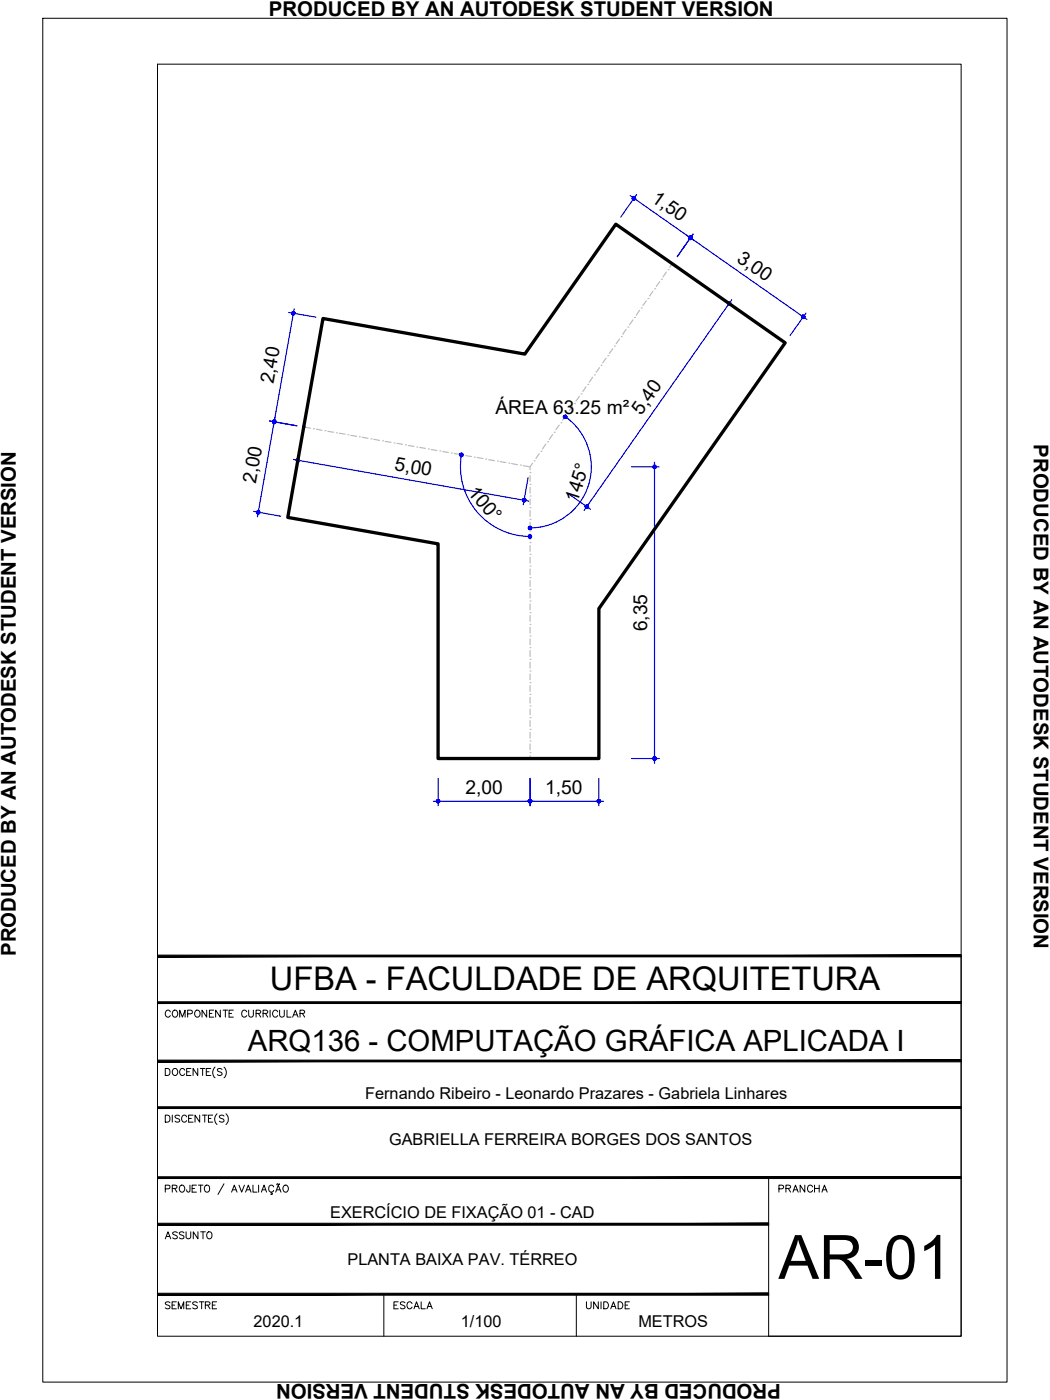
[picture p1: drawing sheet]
<svg xmlns="http://www.w3.org/2000/svg" width="229mm" height="305mm" viewBox="0 0 229 305" stroke-linecap="round" stroke-linejoin="round" font-family="sans-serif">
<!-- layer: ARQ_EIXO CINZA 04 -->
<g fill="none" stroke="#bababa" stroke-width=".25">
<path d="M145.1 59.2l-.7 1.1M145.5 58.7h.1M146.3 57.4l-.5 .8M130.9 79.5h.1M132 78l-.8 1M132.3 77.4h.1M133.4 75.9l-.7 1M133.8 75.4h.1M134.9 73.8l-.7 1M135.3 73.3h.1M136.3 71.7l-.7 1.1M136.7 71.2h.1"/>
<path d="M137.8 69.6l-.7 1.1M138.1 69.1h.1M139.2 67.6l-.7 1M139.6 67.1h.1M140.7 65.5l-.7 1M141.1 65h.1M142.2 63.4l-.8 1M142.5 62.9h.1M143.6 61.3l-.7 1.1M144 60.8h.1M66.1 93l1.5 .2M68.2 93.3h.1"/>
<path d="M68.9 93.4l1.2 .3M70.7 93.8h.1M71.4 93.9l1.2 .2M73.2 94.2h.1M73.9 94.3l1.2 .2M75.7 94.7h.1M76.4 94.8l1.2 .2M78.2 95.1h.1M78.9 95.2l1.2 .2M80.8 95.5h.1M81.4 95.6l1.2 .3M83.3 96h.1"/>
<path d="M83.9 96.1l1.2 .2M85.8 96.4h.1M86.4 96.5l1.2 .2M88.3 96.9h.1M88.9 97l1.2 .2M90.8 97.3h.1M91.4 97.4l1.2 .2M93.3 97.7h.1M93.9 97.9l1.2 .2M95.8 98.2h.1M96.4 98.3l1.2 .2M98.3 98.6h.1"/>
<path d="M98.9 98.7l1.3 .3M100.8 99.1h.1M101.4 99.2l1.3 .2M103.3 99.5h.1M103.9 99.6l1.3 .2M105.7 99.9h.1M117.4 98.8l-.7 1M117.8 98.3h.1M118.8 96.7l-.7 1M119.2 96.2h.1M120.3 94.6l-.7 1.1M120.6 94.1h.1"/>
<path d="M121.8 92.5l-.8 1.1M122.1 92h.1M123.2 90.5l-.7 1M123.6 89.9h.1M124.7 88.4l-.7 1M125.1 87.8h.1M126.2 86.3l-.8 1M126.5 85.8h.1M127.6 84.2l-.7 1.1M128 83.7h.1M129 82.1l-.7 1.1M129.4 81.6h.1"/>
<path d="M130.5 80.1l-.7 1M106.4 100.1l1.3 .2M108.3 100.4h.1M108.9 100.5l1.3 .2M110.8 100.8h.1M111.4 100.9l1.2 .3M113.3 101.3h.1M113.9 101.4l1.5 .2M115.4 118.2h.1M115.4 115.6h.1M115.4 113.1h.1M115.4 110.5h.1"/>
<path d="M115.4 108h.1M115.4 105.5h.1M115.4 102.9h.1M115.4 103.5v1.3M115.4 106.1v1.3M115.4 108.6v1.3M115.4 111.2v1.2M115.4 113.7v1.3M115.4 116.2v1.3M115.4 118.8v1.3M116 100.8l-.6 .8v.7M116.3 100.3h.1"/>
<path d="M115.4 138.5h.1M115.4 135.9h.1M115.4 133.4h.1M115.4 130.9h.1M115.4 128.3h.1M115.4 125.8h.1M115.4 123.2h.1M115.4 120.7h.1M115.4 121.3v1.3M115.4 123.9v1.2M115.4 126.4v1.3M115.4 128.9v1.3"/>
<path d="M115.4 131.5v1.3M115.4 134v1.3M115.4 136.6v1.2M115.4 139.1v1.3M115.4 158.8h.1M115.4 156.3h.1M115.4 153.7h.1M115.4 151.2h.1M115.4 148.6h.1M115.4 146.1h.1M115.4 143.6h.1M115.4 141h.1"/>
<path d="M115.4 141.6v1.3M115.4 144.2v1.3M115.4 146.7v1.3M115.4 149.3v1.2M115.4 151.8v1.3M115.4 154.3v1.3M115.4 156.9v1.3M115.4 159.4v1.3M115.4 163.9h.1M115.4 161.3h.1M115.4 162v1.2M115.4 164.5v.6"/>
</g>
<!-- layer: COTA AZUL -->
<g fill="none" stroke="#00f" stroke-width=".25">
<path d="M137.2 42.6l38.5 27M138.6 42.3l-3.5 5M150.9 51l-3.5 4.9M62.9 68l5.9 1M64.1 67.2l-4.6 25.6M154.6 63.2l5 3.4M159.3 65.3l-32.1 45.8M175.5 68.2l-3.5 4.9M58.7 91.7l5.9 1M59.9 90.8l-3.9 21.7M65.7 95.3l-1 5.9M100.5 99a15.2 15.2 0 0 0 14.9 17.8"/>
<path d="M123.1 90.7a13.3 13.3 0 0 1 5 14.9 13.3 13.3 0 0 1-12.7 9.3M55.2 111.3l5.9 1.1M63.9 100l51.2 9.1M115 104l-1.1 5.9M123.7 107.4l4.9 3.5M137.5 101.6h6M142.5 100.6v65.6M94.4 174.5h37M95.4 169.5v5.9M115.4 169.5v5.9M130.4 169.5v5.9M137.5 165.1h6"/>
</g>
<!-- layer: 0 -->
<g fill="#00f" stroke="#00f" stroke-width=".22">
<path d="M64.5 100.2v.1l.4-.1zM64.5 100.3l.4-.1-.3 .3zM64.9 100.2l-.3 .3 .2 .1z"/>
<path d="M64.9 100.2l-.1 .4h.2zM64.9 100.2l.3 .3-.2 .1zM64.9 100.2l.3 .3v-.2z"/>
<path d="M64.9 100.2l.3 .1v-.2zM64.9 100.2l.2-.3 .1 .2zM64.9 99.9v.3l.2-.3z"/>
<path d="M64.7 99.9l.2 .3v-.3zM64.6 100l.1-.1 .2 .3zM64.6 100l-.1 .2h.4z"/>
<path d="M114.1 108.9l.4 .1v-.2zM114.1 108.9l.2-.3 .2 .2zM114.2 108.5l-.1 .4 .2-.3z"/>
<path d="M114 108.5l.1 .4 .1-.4zM114 108.5l.1 .4-.3-.2zM113.8 108.7l-.1 .1 .4 .1z"/>
<path d="M113.7 108.8v.2l.4-.1zM113.7 109l.4-.1-.2 .3zM114.1 108.9l-.2 .3 .1 .1z"/>
<path d="M114.1 108.9l-.1 .4h.2zM114.1 108.9l.3 .2-.2 .2zM114.1 108.9l.3 .2 .1-.1z"/>
<path d="M142.3 101.3l.2 .3v-.3zM142.3 101.3l.2 .3-.3-.1zM142.2 101.5l-.1 .1h.4z"/>
<path d="M142.1 101.6l.1 .2 .3-.2zM142.2 101.8l.3-.2-.2 .4zM142.5 101.6l-.2 .4h.2z"/>
<path d="M142.5 101.6v.4h.2zM142.5 101.6l.3 .2-.1 .2zM142.5 101.6l.3 .2 .1-.2z"/>
<path d="M142.5 101.6h.4l-.1-.1zM142.7 101.3l.1 .2-.3 .1zM142.5 101.3v.3l.2-.3z"/>
<path d="M142.5 165.1v.4h.2zM142.5 165.1l.3 .2-.1 .2zM142.5 165.1l.3 .2 .1-.2z"/>
<path d="M142.5 165.1h.4l-.1-.1zM142.7 164.8l.1 .2-.3 .1zM142.5 164.8v.3l.2-.3z"/>
<path d="M142.3 164.8l.2 .3v-.3zM142.3 164.8l.2 .3-.3-.1zM142.2 165l-.1 .1h.4z"/>
<path d="M142.1 165.1l.1 .2 .3-.2zM142.2 165.3l.3-.2-.2 .4zM142.5 165.1l-.2 .4h.2z"/>
<path d="M127.8 110.3l-.2 .3 .1 .1zM127.8 110.3l.1 .4h-.2zM127.8 110.3l.1 .4 .2-.2z"/>
<path d="M127.8 110.3l.3 .2v-.1zM127.8 110.3l.3-.1v.2zM128 110l-.2 .3 .3-.1z"/>
<path d="M127.8 109.9v.4l.2-.3zM127.6 110l.2-.1v.4zM127.6 110l-.1 .1 .3 .2z"/>
<path d="M127.5 110.1l-.1 .2h.4zM127.4 110.3h.4l-.4 .1zM127.4 110.4l.2 .2 .2-.3z"/>
<path d="M158.7 65.7v.4l.3-.3zM158.6 65.7h.1v.4zM158.4 65.9l.3 .2-.1-.4z"/>
<path d="M158.4 65.9v.1l.3 .1zM158.4 66l.3 .1-.3 .2zM158.4 66.3l.1 .1 .2-.3z"/>
<path d="M158.7 66.1l-.2 .3 .2 .1zM158.7 66.1l.2 .3-.2 .1zM158.7 66.1l.2 .3 .1-.1z"/>
<path d="M158.7 66.1l.3 .2 .1-.2zM158.7 66.1l.4-.2v.2zM159 65.8l-.3 .3 .4-.2z"/>
<path d="M137.7 43l-.1 .1 .4 .1zM137.6 43.1l.4 .1-.3 .1zM137.7 43.3l.1 .2 .2-.3z"/>
<path d="M138 43.2l-.2 .3 .2 .1zM138 43.2l.2 .3-.2 .1zM138 43.2l.2 .3 .1-.1z"/>
<path d="M138 43.2l.3 .2 .1-.2zM138 43.2l.3-.2 .1 .2zM138.2 42.9l-.2 .3 .3-.2z"/>
<path d="M138 42.8v.4l.2-.3zM137.8 42.8h.2v.4zM137.8 42.8l-.1 .2 .3 .2z"/>
<path d="M150.3 51.8l.3 .2 .1-.2zM150.3 51.8l.4-.2v.2zM150.5 51.5l-.2 .3 .4-.2z"/>
<path d="M150.3 51.4v.4l.2-.3zM150.2 51.4h.1v.4zM150 51.6l.3 .2-.1-.4z"/>
<path d="M150 51.6l-.1 .1 .4 .1zM149.9 51.7l.4 .1-.4 .1zM149.9 51.9l.2 .2 .2-.3z"/>
<path d="M150.3 51.8l-.2 .3 .2 .1zM150.3 51.8l.2 .3-.2 .1zM150.3 51.8l.2 .3 .1-.1z"/>
<path d="M150 51.6l-.1 .1 .4 .1zM149.9 51.7l.4 .1-.4 .1zM149.9 51.9l.2 .2 .2-.3z"/>
<path d="M150.3 51.8l-.2 .3 .2 .1zM150.3 51.8l.2 .3-.2 .1zM150.3 51.8l.2 .3 .1-.1z"/>
<path d="M150.3 51.8l.3 .2 .1-.2zM150.3 51.8l.4-.2v.2zM150.5 51.5l-.2 .3 .4-.2z"/>
<path d="M150.3 51.4v.4l.2-.3zM150.2 51.4h.1v.4zM150 51.6l.3 .2-.1-.4z"/>
<path d="M174.9 69l.3 .2 .1-.2zM174.9 69l.3-.2 .1 .2zM175.1 68.7l-.2 .3 .3-.2z"/>
<path d="M174.9 68.6v.4l.2-.3zM174.7 68.6h.2v.4zM174.6 68.7l.3 .3-.2-.4z"/>
<path d="M174.6 68.7l-.1 .3h.4zM174.5 69h.4l-.4 .1zM174.5 69.1l.2 .2 .2-.3z"/>
<path d="M174.9 69l-.2 .3h.1zM174.9 69l.1 .3h-.2zM174.9 69l.1 .3 .2-.1z"/>
<path d="M59.6 91.5l.1 .3 .1-.4zM59.4 91.6l.2-.1 .1 .3zM59.4 91.6l-.1 .2h.4z"/>
<path d="M59.3 91.8l.1 .1 .3-.1zM59.4 91.9l.3-.1-.2 .3zM59.7 91.8l-.2 .3 .1 .1z"/>
<path d="M59.7 91.8l-.1 .4h.2zM59.7 91.8l.3 .3-.2 .1zM59.7 91.8l.3 .3 .1-.2z"/>
<path d="M59.7 91.8l.4 .1v-.2zM59.9 91.5l.2 .2-.4 .1zM59.8 91.4l-.1 .4 .2-.3z"/>
<path d="M56.2 111.5v.4h.1zM56.2 111.5l.3 .3-.2 .1zM56.2 111.5l.3 .3 .1-.2z"/>
<path d="M56.2 111.5l.4 .1v-.2zM56.2 111.5l.3-.2 .1 .1zM56.3 111.2l-.1 .3 .3-.2z"/>
<path d="M56.1 111.2l.1 .3 .1-.3zM55.9 111.3l.2-.1 .1 .3zM55.9 111.3l-.1 .2h.4z"/>
<path d="M55.8 111.5l.1 .1 .3-.1zM55.9 111.6l.3-.1-.2 .3zM56.2 111.5l-.2 .3 .2 .1z"/>
<path d="M59.7 91.8l-.1 .4h.2zM59.7 91.8l.3 .3-.2 .1zM59.7 91.8l.3 .3 .1-.2z"/>
<path d="M59.7 91.8l.4 .1v-.2zM59.9 91.5l.2 .2-.4 .1zM59.8 91.4l-.1 .4 .2-.3z"/>
<path d="M59.6 91.5l.1 .3 .1-.4zM59.4 91.6l.2-.1 .1 .3zM59.4 91.6l-.1 .2h.4z"/>
<path d="M59.3 91.8l.1 .1 .3-.1zM59.4 91.9l.3-.1-.2 .3zM59.7 91.8l-.2 .3 .1 .1z"/>
<path d="M63.8 67.9l.1 .3v-.4zM63.6 67.9h.2l.1 .3zM63.6 67.9l-.1 .2 .4 .1z"/>
<path d="M63.5 68.1v.2l.4-.1zM63.5 68.3l.4-.1-.3 .3zM63.9 68.2l-.3 .3 .2 .1z"/>
<path d="M63.9 68.2l-.1 .4 .2-.1zM63.9 68.2l.2 .3h-.1zM63.9 68.2l.2 .3 .1-.3z"/>
<path d="M63.9 68.2h.3v-.1zM64.1 67.9l.1 .2-.3 .1zM63.9 67.8v.4l.2-.3z"/>
<path d="M115.4 174.5h.3v-.3zM115.6 174.1l.1 .1-.3 .3zM115.4 174.1v.4l.2-.4z"/>
<path d="M115.2 174.1l.2 .4v-.4zM115.2 174.1l.2 .4-.3-.3zM115.1 174.2l-.1 .3h.4z"/>
<path d="M115 174.5l.1 .1 .3-.1zM115.1 174.6l.3-.1-.2 .3zM115.4 174.5l-.2 .3h.2z"/>
<path d="M115.4 174.5v.3h.2zM115.4 174.5l.3 .1-.1 .2zM115.4 174.5l.3 .1v-.1z"/>
<path d="M95 174.5v.1l.4-.1zM95 174.6l.4-.1-.2 .3zM95.4 174.5l-.2 .3h.2z"/>
<path d="M95.4 174.5v.3h.2zM95.4 174.5l.3 .1-.1 .2zM95.4 174.5l.3 .1 .1-.1z"/>
<path d="M95.4 174.5h.4l-.1-.3zM95.6 174.1l.1 .1-.3 .3zM95.4 174.1v.4l.2-.4z"/>
<path d="M95.2 174.1l.2 .4v-.4zM95 174.2l.2-.1 .2 .4zM95 174.2v.3h.4z"/>
<path d="M130.4 174.5h.4l-.1-.3zM130.6 174.1l.1 .1-.3 .3zM130.4 174.1v.4l.2-.4z"/>
<path d="M130.2 174.1l.2 .4v-.4zM130.2 174.1l.2 .4-.4-.3zM130 174.2v.3h.4z"/>
<path d="M130 174.5v.1l.4-.1zM130 174.6l.4-.1-.2 .3zM130.4 174.5l-.2 .3h.2z"/>
<path d="M130.4 174.5v.3h.2zM130.4 174.5l.3 .1-.1 .2zM130.4 174.5l.3 .1 .1-.1z"/>
<path d="M115 174.5l.1 .1 .3-.1zM115.1 174.6l.3-.1-.2 .3zM115.4 174.5l-.2 .3h.2z"/>
<path d="M115.4 174.5v.3h.2zM115.4 174.5l.3 .1-.1 .2zM115.4 174.5l.3 .1v-.1z"/>
<path d="M115.4 174.5h.3v-.3zM115.6 174.1l.1 .1-.3 .3zM115.4 174.1v.4l.2-.4z"/>
<path d="M115.2 174.1l.2 .4v-.4zM115.2 174.1l.2 .4-.3-.3zM115.1 174.2l-.1 .3h.4z"/>
<path d="M100.3 98.7l.2 .3v-.4zM100.2 98.8l.1-.1 .2 .3zM100.2 98.8l-.1 .1 .4 .1z"/>
<path d="M100.1 98.9v.2l.4-.1zM100.1 99.1l.4-.1-.3 .3zM100.5 99l-.3 .3 .2 .1z"/>
<path d="M100.5 99l-.1 .4h.2zM100.5 99l.3 .3-.2 .1zM100.5 99l.3 .3v-.2z"/>
<path d="M100.5 99l.3 .1v-.2zM100.7 98.7l.1 .2-.3 .1zM100.5 98.6v.4l.2-.3z"/>
<path d="M115.4 116.8h.3v-.2zM115.6 116.5l.1 .1-.3 .2zM115.4 116.4v.4l.2-.3z"/>
<path d="M115.2 116.5l.2 .3v-.4zM115.2 116.5l.2 .3-.3-.2zM115.1 116.6l-.1 .2h.4z"/>
<path d="M115 116.8l.1 .2 .3-.2zM115.1 117l.3-.2-.2 .3zM115.4 116.8l-.2 .3 .2 .1z"/>
<path d="M115.4 116.8v.4l.2-.1zM115.4 116.8l.3 .2-.1 .1zM115.4 116.8l.3 .2v-.2z"/>
<path d="M115 114.9l.1 .2 .3-.2zM115.1 115.1l.3-.2-.2 .4zM115.4 114.9l-.2 .4h.2z"/>
<path d="M115.4 114.9v.4h.2zM115.4 114.9l.3 .2-.1 .2zM115.4 114.9l.3 .2v-.2z"/>
<path d="M115.4 114.9h.3v-.1zM115.6 114.6l.1 .2-.3 .1zM115.4 114.6v.3l.2-.3z"/>
<path d="M115.2 114.6l.2 .3v-.3zM115.2 114.6l.2 .3-.3-.1zM115.1 114.8l-.1 .1h.4z"/>
<path d="M122.7 90.6l-.1 .1 .4 .1zM122.6 90.7l.4 .1-.3 .1zM122.7 90.9l.1 .2 .2-.3z"/>
<path d="M123 90.8l-.2 .3h.2zM123 90.8l.2 .3h-.2zM123 90.8l.2 .3 .1-.1z"/>
<path d="M123 90.8l.3 .2 .1-.2zM123 90.8l.4-.2v.2zM123.2 90.4l-.2 .4 .4-.2z"/>
<path d="M123.1 90.4l-.1 .4 .2-.4zM122.9 90.4h.2l-.1 .4zM122.9 90.4l-.2 .2 .3 .2z"/>
</g>
<path d="M70.3 69.3l44 7.8 19.8-28.3 36.8 25.8-40.5 57.9v32.6h-35v-46.7l-32.7-5.8z" fill="none" stroke="#000" stroke-width=".72"/>
<!-- layer: MRG_EXTERNA -->
<path d="M9.3 4h209.9v296.9h-209.9z" fill="none" stroke="#000" stroke-width=".22"/>
<!-- layer: MRG_INTERNA -->
<path d="M34.3 14h175v276.9h-175z" fill="none" stroke="#000" stroke-width=".22"/>
<!-- layer: SIMB_01 -->
<g fill="#000" stroke="#000" stroke-width=".22">
<path d="M34.3 218.1v.4l175-.4zM34.3 218.5l175-.4v.4z"/>
<path d="M34.3 207.9v.4l175-.4zM34.3 208.3l175-.4v.4z"/>
<path d="M34.3 230.8v.4l175-.4zM34.3 231.2l175-.4v.4z"/>
<path d="M34.3 256.2v.4l175-.4zM34.3 256.6l175-.4v.4z"/>
<path d="M34.3 241v.3l175-.3zM34.3 241.3l175-.3v.3z"/>
<path d="M34.3 266.3v.4l133-.4zM34.3 266.7l133-.4v.4z"/>
<path d="M34.3 282h133v-.4zM34.3 281.6h133l-133 .4z"/>
</g>
<g fill="none" stroke="#000" stroke-width=".22">
<path d="M45 219.9v1.5l-1-1.5v1.5M46.5 219.9h-.9v1.5h.9M48 219.9v1.5l-1.1-1.5v1.5M48.6 219.9h1M49.1 219.9v1.5M50.8 219.9h-.9v1.5h.9M54.1 219.9v1.1l.5 .4h.3l.3-.4v-1.1M58.8 219.9v1.5M60.9 219.9v1.1l.4 .4 .5-.2 .1-1.3M62.5 219.9v1.5h.9M209.3 208.1v82.8h-42v-34.5M36 232.6h.5a.82 .82 0 0 1 .5 .8 .82 .82 0 0 1-.5 .7h-.5z"/>
<path d="M37.1 220.3a.56 .56 0 0 0-.7-.4 .56 .56 0 0 0-.4 .6 .63 .63 0 0 0 .2 .8 .63 .63 0 0 0 .9-.2M37.7 220.1a.72 .72 0 0 1 1 .2 .72 .72 0 0 1-.3 1.1 .72 .72 0 0 1-.9-.4 .72 .72 0 0 1 .2-.9zM37.7 232.8a.72 .72 0 0 1 1 .2 .72 .72 0 0 1-.3 1.1 .72 .72 0 0 1-.9-.4 .72 .72 0 0 1 .2-.9zM39.1 221.4v-1.5l.6 1.5 .6-1.5v1.5M40.2 233a.56 .56 0 0 0-.6-.4 .56 .56 0 0 0-.5 .6 .63 .63 0 0 0 .3 .8 .63 .63 0 0 0 .8-.2M40.6 233.3h.6M40.9 220.7l.9-.1v-.5l-.3-.2h-.6v1.5M41.6 232.6h-1v1.5h1M42.7 220a.71 .71 0 0 1 .9 .7 .71 .71 0 0 1-.9 .7l-.3-.5v-.4zM43.1 232.6v1.5l-1.1-1.5v1.5M43.6 232.6h1M44.1 232.6v1.5"/>
<path d="M44.9 233.3h.6M45.6 220.6h.5M45.9 232.6h-1v1.5h1M46.8 232.3a1.57 1.57 0 0 0 0 2.4M48.3 232.8l-.3-.2-.7 .2 .2 .4 .5 .2 .3 .3v.2l-.3 .2-.7-.2M48.8 232.3a1.57 1.57 0 0 1 0 2.4M49.9 220.6h.5M53.7 220.3a.56 .56 0 0 0-.6-.4 .56 .56 0 0 0-.5 .6 .63 .63 0 0 0 .3 .8 .63 .63 0 0 0 .8-.2M55.8 220.6h.8l.2-.4-.4-.3h-.6v1.5M56.3 220.6l.5 .8M57.3 220.6h.8l.2-.4-.4-.3h-.6v1.5M57.8 220.6l.5 .8"/>
<path d="M60.5 220.3a.56 .56 0 0 0-.7-.4 .56 .56 0 0 0-.4 .6 .63 .63 0 0 0 .2 .8 .63 .63 0 0 0 .9-.2M63.7 221.4l.6-1.5 .6 1.5M63.9 220.9h.7M65.3 220.6h.9l.1-.4-.3-.3h-.7v1.5M65.8 220.6l.5 .8M36 242.8h.5a.82 .82 0 0 1 .5 .7 .82 .82 0 0 1-.5 .8h-.5zM36 258.8l.9-.1 .1-.6-1-.1v1.5M37.5 258.7l1-.1v-.5l-1-.1v1.5M37.5 242.8v1.5M38 258.7l.5 .8M39.1 243l-.3-.2-.7 .2 .2 .4 .7 .3 .1 .2v.2l-.3 .2-.7-.2M39.2 258.2a.72 .72 0 0 1 1 .2 .72 .72 0 0 1-.3 1.1 .72 .72 0 0 1-.9-.4 .72 .72 0 0 1 .2-.9z"/>
<path d="M40.6 243.2a.56 .56 0 0 0-.6-.4 .56 .56 0 0 0-.5 .6 .63 .63 0 0 0 .3 .8 .63 .63 0 0 0 .8-.2M41.1 243.5h.6M41.4 258l-.1 1.4-.4 .1-.2-.1-.1-.4M41.8 258.7h.6M42 242.8h-.9v1.5h.9M42.8 258h-1v1.5h1M43.2 258h1M43.5 242.8v1.5l-1-1.5v1.5M43.7 258v1.5M44.1 242.8h1M44.6 242.8v1.5M44.6 258.2a.63 .63 0 0 1 .8-.1 .63 .63 0 0 1 .2 .9 .57 .57 0 0 1-.5 .6 .57 .57 0 0 1-.6-.6z"/>
<path d="M45.4 243.5h.5M46.3 242.8h-.9v1.5h.9M47.2 242.5a1.57 1.57 0 0 0 0 2.3M48.8 243l-.4-.2-.6 .2 .1 .4 .7 .3 .2 .2v.2l-.4 .2-.6-.2M48.8 257.7l-1.3 2.4M49.2 242.5a1.57 1.57 0 0 1 0 2.3M50.4 259.5l.6-1.5 .6 1.5M50.7 259h.7M52 258l.6 1.5 .6-1.5M53.5 259.5l.6-1.5 .6 1.5M53.7 259h.7M55.1 258v1.5h.9"/>
<path d="M56.3 258v1.5M56.9 259.5l.6-1.5 .5 1.5M57.1 259h.7M59.1 259.5v.3l.2 .2h-.4M59.6 258.4a.6 .6 0 0 0-.9-.3 .6 .6 0 0 0-.2 .9 .54 .54 0 0 0 .4 .5 .54 .54 0 0 0 .7-.3M60 259.5l.6-1.5 .6 1.5M60.2 259h.8M60.3 257.8l-.1 .1M60.3 257.8h.2M60.5 257.8l.1 .1M60.6 257.9h.2M60.9 257.7l-.1 .2"/>
<path d="M61.8 258.2a.72 .72 0 0 1 1 .2 .72 .72 0 0 1-.3 1.1 .72 .72 0 0 1-.9-.4 .72 .72 0 0 1 .2-.9zM83.6 281.8v9.1M125.5 281.8v9.1"/>
</g>
<text font-size="13.3" x="169.5" y="278.4">AR-01</text>
<text font-size="7.1" x="58.8" y="215.6">UFBA - FACULDADE DE ARQUITETURA</text>
<text font-size="6.4" x="54" y="228.9">ARQ136 - COMPUTAÇÃO GRÁFICA APLICADA I</text>
<g font-size="4.4">
<text x="58.5" y="3.6">PRODUCED BY AN AUTODESK STUDENT VERSION</text>
<text x="225.1" y="96.7" transform="rotate(90 225.1 96.7)">PRODUCED BY AN AUTODESK STUDENT VERSION</text>
<text x="3.5" y="208.2" transform="rotate(-90 3.5 208.2)">PRODUCED BY AN AUTODESK STUDENT VERSION</text>
<text x="168.3" y="260.7">PRANCHA</text>
<text x="34.9" y="270.9">ASSUNTO</text>
<text x="34.9" y="286.1">SEMESTRE</text>
<text x="84.7" y="286.1">ESCALA</text>
<text x="126.3" y="286.1">UNIDADE</text>
<text x="170" y="301.3" transform="rotate(-180 170 301.3)">PRODUCED BY AN AUTODESK STUDENT VERSION</text>
</g>
<g font-size="4.2">
<text x="141.6" y="43.7" transform="rotate(35 141.6 43.7)">1,50</text>
<text x="160.2" y="56.7" transform="rotate(35 160.2 56.7)">3,00</text>
<text x="59.5" y="83.7" transform="rotate(-80 59.5 83.7)">2,40</text>
<text x="107.9" y="90.1">ÁREA 63.25 m²</text>
<text x="139.6" y="90.6" transform="rotate(-55 139.6 90.6)">5,40</text>
<text x="55.7" y="105.4" transform="rotate(-80 55.7 105.4)">2,00</text>
<text x="85.8" y="102.3" transform="rotate(10 85.8 102.3)">5,00</text>
<text x="101.7" y="107.3" transform="rotate(50 101.7 107.3)">100°</text>
<text x="125.7" y="109.6" transform="rotate(-72 125.7 109.6)">145°</text>
<text x="140.9" y="137.5" transform="rotate(-90 140.9 137.5)">6,35</text>
<text x="101.3" y="172.8">2,00</text>
<text x="118.7" y="172.8">1,50</text>
</g>
<g font-size="3.5">
<text x="79.5" y="239.3">Fernando Ribeiro - Leonardo Prazares - Gabriela Linhares</text>
<text x="84.7" y="249.3">GABRIELLA FERREIRA BORGES DOS SANTOS</text>
<text x="71.9" y="265.2">EXERCÍCIO DE FIXAÇÃO 01 - CAD</text>
<text x="75.6" y="275.4">PLANTA BAIXA PAV. TÉRREO</text>
<text x="55.2" y="289">2020.1</text>
<text x="100.3" y="289">1/100</text>
<text x="139" y="289">METROS</text>
</g>
</svg>
